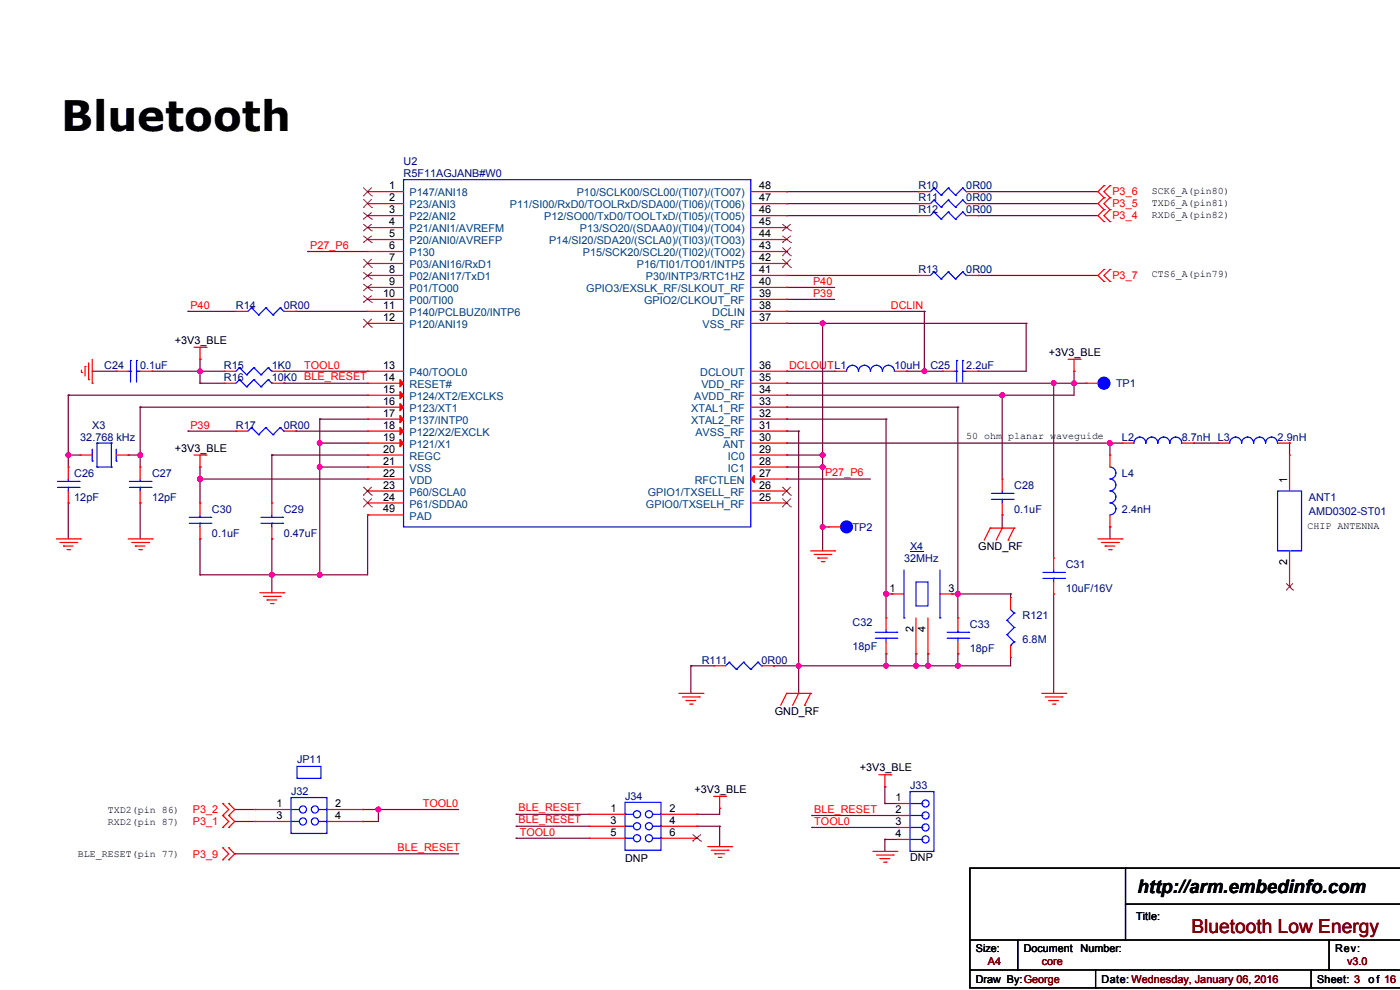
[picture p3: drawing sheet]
<svg xmlns="http://www.w3.org/2000/svg" width="297mm" height="210mm" viewBox="0 0 297 210" stroke-linecap="round" stroke-linejoin="round" font-family="sans-serif">
<g fill="none" stroke="#800040" stroke-width=".25">
<path d="M65.3 53.4h.1M65.3 53.4h12.7M166.9 40.7h.1M166.9 43.2h.1M166.9 45.7h.1M166.9 58.4h.1M166.9 40.7h27.9M166.9 43.2h27.9M166.9 45.7h27.9M166.9 58.4h27.9M207.5 40.7h.1M207.5 43.2h.1"/>
<path d="M207.5 45.7h.1M207.5 58.4h.1M207.5 40.7h25.4M207.5 43.2h25.4M207.5 45.7h25.4M207.5 58.4h25.4M19.6 78.8h.1M19.6 78.8h5M32.3 78.8h.1M32.3 78.8h15.2M39.9 66.1h.1M39.9 66.1h10.1"/>
<path d="M42.4 78.8h.1M42.4 76.2h.1M42.4 76.2v5.1M60.2 78.8h.1M60.2 78.8h17.8M62.7 66.1h.1M62.7 66.1h15.3M166.9 61h.1M166.9 63.5h.1M166.9 78.8h.1M166.9 68.6h.1M166.9 66.1h.1"/>
<path d="M166.9 66.1h29.2M166.9 78.8h10.1M166.9 61h10.1M166.9 63.5h10.1M166.9 68.6h50.8M174.5 68.6h.1M174.5 68.6v48.3M192.3 78.8h.1M192.3 78.8h7.6M196.1 66.1h.1M196.1 78.8h.1M196.1 66.1v12.7"/>
<path d="M207.5 78.8h.1M217.7 68.6h.1M217.7 68.6v10.2h-10.2M227.8 78.8h.1M227.8 78.8v5h-60.9M14.5 83.8h.1M14.5 96.5h.1M14.5 83.8h63.5M14.5 83.8v15.3M14.5 96.5h2.5M27.2 96.5h.1M27.2 96.5h2.5"/>
<path d="M29.7 86.4h.1M29.7 96.5h.1M29.7 86.4h48.3M29.7 86.4v12.7M39.9 91.5h.1M39.9 91.5h10.1M42.4 81.3h.1M42.4 99.1h.1M42.4 81.3h5.1M42.4 99.1v7.6M57.7 96.5h.1M57.7 96.5v10.2"/>
<path d="M57.7 96.5h20.3M60.2 81.3h.1M60.2 81.3h17.8M62.7 91.5h.1M62.7 91.5h15.3M67.8 88.9h.1M67.8 94h.1M67.8 99.1h.1M67.8 88.9h10.2M67.8 88.9v33M67.8 94h10.2M67.8 99.1h10.2"/>
<path d="M166.9 81.3h.1M166.9 83.8h.1M166.9 88.9h.1M166.9 86.4h.1M166.9 94h.1M166.9 96.5h.1M166.9 99.1h.1M166.9 91.5h.1M166.9 81.3h63.5M166.9 86.4h36.3M166.9 96.5h7.6M166.9 88.9h21.1"/>
<path d="M166.9 94h71.1M166.9 99.1h7.6M166.9 91.5h2.5M169.4 91.5h.1M169.4 91.5v55.6M174.5 96.5h.1M174.5 99.1h.1M188 88.9h.1M188 88.9v42.2M203.2 86.4h.1M203.2 86.4v44.7M212.6 83.8h.1"/>
<path d="M212.6 83.8v17.8M223.5 81.3h.1M223.5 81.3v37.1M227.8 81.3h.1M235.5 94h.1M235.5 94v2.5M253.2 94h.1M253.2 94h5.1M273.6 94h.1M273.6 94v2.5M14.5 106.7h.1M14.5 106.7v7.6"/>
<path d="M29.7 106.7h.1M29.7 106.7v7.6M42.4 101.6h.1M42.4 114.3h.1M42.4 114.3v7.6M42.4 101.6h35.6M57.7 114.3h.1M57.7 114.3v11.4M78 109.2h.1M78 109.2v12.7h-35.6M166.9 101.6h.1M166.9 101.6h17.8"/>
<path d="M174.5 111.8h.1M174.5 111.8h1.3M212.6 109.2h.1M212.6 109.2v2.8M235.5 111.8h.1M235.5 111.8v2.5M42.4 121.9h.1M57.7 121.9h.1M67.8 121.9h.1M188 138.7h.1M188 126h.1M188 138.7v2.5"/>
<path d="M188 126h1.2M194.3 138.7h.1M194.3 138.7v2.5M196.9 138.7h.1M196.9 138.7v2.5M201.9 126h.1M201.9 126h12.5M203.2 126h.1M203.2 138.7h.1M203.2 138.7v2.5M214.4 126h.1M214.4 139.5h.1"/>
<path d="M214.4 139.5v1.7h-50.3M214.4 126v.8M223.5 126v21.1M146.6 141.2h.1M146.6 141.2h4.8M146.6 141.2v5.9M164.1 141.2h.1M169.4 141.2h.1M188 141.2h.1M194.3 141.2h.1M196.9 141.2h.1M203.2 141.2h.1"/>
<path d="M223.5 147.1h.1M49.8 171.7h.1M49.8 174.3h.1M49.8 171.7h4.3M49.8 174.3h4.3M77 171.7h.1M77 174.3h.1M77 171.7h20.3M80.3 171.7h.1M80.3 171.7v2.6h-3.3M109.5 172.7h.1M109.5 177.8h.1"/>
<path d="M109.5 175.3h.1M109.5 172.7h15.5M109.5 177.8h15.5M109.5 175.3h15.5M147.8 172.7h.1M147.8 175.3h.1M147.8 175.3h4.9M152.7 171.5h.1M152.7 175.3h.1M152.7 171.5v1.2h-4.9M152.7 175.3v4.3M172.2 173h.1"/>
<path d="M172.2 175.5h.1M172.2 173h18.3M172.2 175.5h18.3M187.7 178.1h.1M187.7 170.4h.1M187.7 166.9h.1M187.7 178.1h2.8M187.7 170.4h2.8M187.7 166.9v3.5M187.7 178.1v2.5M49.8 181.1h.1M49.8 181.1h47.5"/>
</g>
<g fill="#f0f" stroke="#f0f" stroke-width=".25">
<circle cx="42.4" cy="78.7" r=".5"/>
<circle cx="42.4" cy="101.6" r=".5"/>
<circle cx="67.8" cy="94" r=".5"/>
<circle cx="57.7" cy="121.9" r=".5"/>
<circle cx="196.1" cy="78.7" r=".5"/>
<circle cx="227.8" cy="81.3" r=".5"/>
<circle cx="188" cy="126" r=".5"/>
<circle cx="203.2" cy="126" r=".5"/>
<circle cx="194.3" cy="141.2" r=".5"/>
<circle cx="235.5" cy="94" r=".5"/>
<circle cx="212.6" cy="83.8" r=".5"/>
<circle cx="223.5" cy="81.3" r=".5"/>
<circle cx="174.5" cy="96.5" r=".5"/>
<circle cx="174.5" cy="68.6" r=".5"/>
<circle cx="174.5" cy="111.8" r=".5"/>
<circle cx="174.5" cy="99.1" r=".5"/>
<circle cx="196.9" cy="141.2" r=".5"/>
<circle cx="203.2" cy="141.2" r=".5"/>
<circle cx="14.5" cy="96.5" r=".5"/>
<circle cx="29.7" cy="96.5" r=".5"/>
<circle cx="67.8" cy="121.9" r=".5"/>
<circle cx="67.8" cy="99.1" r=".5"/>
<circle cx="169.4" cy="141.2" r=".5"/>
<circle cx="80.3" cy="171.7" r=".5"/>
<circle cx="188" cy="141.2" r=".5"/>
</g>
<g fill="none" stroke="#f00" stroke-width=".25">
<path d="M234.2 39.4h.1M234.2 39.4l-1.3 1.3 1.3 1.2M235.5 39.4h.1M235.5 39.4l-1.3 1.3 1.3 1.2M78 40.7h.1M78 43.2h.1M78 45.7h.1M78 48.3h.1M78 50.8h.1M78 53.4h.1M78 55.9h.1M78 58.4h.1"/>
<path d="M78 45.7h7.6M78 58.4h7.6M78 40.7h7.6M78 43.2h7.6M78 48.3h7.6M78 50.8h7.6M78 53.4h7.6M78 55.9h7.6M159.3 45.7h7.6M159.3 58.4h7.6M159.3 40.7h7.6M159.3 43.2h7.6"/>
<path d="M159.3 48.3h7.6M159.3 50.8h7.6M159.3 53.4h7.6M159.3 55.9h7.6M166.9 58.4h.1M166.9 55.9h.1M166.9 53.4h.1M166.9 50.8h.1M166.9 48.3h.1M166.9 45.7h.1M166.9 43.2h.1M166.9 40.7h.1"/>
<path d="M194.8 45.7h.1M194.8 58.4h.1M194.8 43.2h.1M194.8 40.7h.1M194.8 45.7h2.6M194.8 58.4h2.6M194.8 40.7h2.6M194.8 43.2h2.6M205 45.7h2.5M205 58.4h2.5M205 40.7h2.5M205 43.2h2.5"/>
<path d="M207.5 45.7h.1M207.5 58.4h.1M207.5 43.2h.1M207.5 40.7h.1M234.2 41.9h.1M234.2 44.5h.1M234.2 47h.1M234.2 57.2h.1M234.2 59.7h.1M234.2 44.5l-1.3 1.2 1.3 1.3M234.2 41.9l-1.3 1.3 1.3 1.3M234.2 57.2l-1.3 1.2 1.3 1.3"/>
<path d="M235.5 41.9h.1M235.5 47h.1M235.5 44.5h.1M235.5 59.7h.1M235.5 57.2h.1M235.5 44.5l-1.3 1.2 1.3 1.3M235.5 41.9l-1.3 1.3 1.3 1.3M235.5 57.2l-1.3 1.2 1.3 1.3M17.3 79h.1M17.3 78.5v.5M18 77.7h.1M18 77.7v2.1"/>
<path d="M18.8 77v3.5M19.6 76.2v5.1M24.6 78.8h.1M24.6 78.8h2.6M29.7 78.8h2.6M32.3 78.8h.1M41.2 73.7h2.5M42.4 76.2h.1M42.4 73.7v2.5M43.7 73.7h.1M47.5 78.8h.1M47.5 78.8h2.5"/>
<path d="M50 66.1h.1M50 66.1h2.6M57.7 78.8h2.5M60.2 78.8h.1M60.2 66.1h2.5M62.7 66.1h.1M78 61h.1M78 63.5h.1M78 66.1h.1M78 68.6h.1M78 78.8h.1M78 66.1h7.6"/>
<path d="M78 78.8h7.6M78 61h7.6M78 63.5h7.6M78 68.6h7.6M159.3 66.1h7.6M159.3 78.8h7.6M159.3 61h7.6M159.3 63.5h7.6M159.3 68.6h7.6M166.9 78.8h.1M166.9 68.6h.1M166.9 66.1h.1"/>
<path d="M166.9 63.5h.1M166.9 61h.1M177 78.8h.1M177 78.8h2.6M189.7 78.8h2.6M192.3 78.8h.1M199.9 78.8h.1M199.9 78.8h2.5M205 78.8h2.5M207.5 78.8h.1M226.6 76.2h2.5M227.8 78.8h.1"/>
<path d="M227.8 76.2v2.6M229.1 76.2h.1M14.5 99.1h.1M14.5 99.1v2.5M17 96.5h.1M17 96.5h2.6M18.8 80.5h.1M19.6 81.3h.1M24.6 96.5h2.6M27.2 96.5h.1M29.7 99.1h.1M29.7 99.1v2.5"/>
<path d="M41.2 96.5h2.5M42.4 99.1h.1M42.4 96.5v2.6M43.7 96.5h.1M47.5 81.3h.1M47.5 81.3h2.5M50 91.5h.1M50 91.5h2.6M57.7 81.3h2.5M60.2 81.3h.1M60.2 91.5h2.5M62.7 91.5h.1"/>
<path d="M78 81.3h.1M78 83.8h.1M78 86.4h.1M78 88.9h.1M78 91.5h.1M78 94h.1M78 96.5h.1M78 99.1h.1M78 96.5h7.6M78 91.5h7.6M78 81.3h7.6M78 83.8h7.6"/>
<path d="M78 86.4h7.6M78 88.9h7.6M78 94h7.6M78 99.1h7.6M159.3 96.5h7.6M159.3 91.5h7.6M159.3 81.3h7.6M159.3 83.8h7.6M159.3 86.4h7.6M159.3 88.9h7.6M159.3 94h7.6M159.3 99.1h7.6"/>
<path d="M166.9 99.1h.1M166.9 96.5h.1M166.9 94h.1M166.9 91.5h.1M166.9 88.9h.1M166.9 86.4h.1M166.9 83.8h.1M166.9 81.3h.1M230.4 81.3h.1M230.4 81.3h2.5M235.5 96.5h.1M235.5 96.5v2.6"/>
<path d="M238 94h.1M238 94h2.5M250.7 94h2.5M253.2 94h.1M258.3 94h.1M258.3 94h2.6M271 94h2.6M273.6 96.5h.1M273.6 94h.1M273.6 96.5v7.7M11.9 114.3h5.1M12.7 115.1h3.6"/>
<path d="M13.5 115.8h.1M13.5 115.8h2M14.2 116.6h.5M14.5 106.7h.1M14.5 104.2v2.5M14.7 116.6h.1M16.3 115.1h.1M17 114.3h.1M27.2 114.3h5.1M28 115.1h3.5M28.7 115.8h.1M28.7 115.8h2"/>
<path d="M29.5 116.6h.5M29.7 106.7h.1M29.7 104.2v2.5M30 116.6h.1M31.5 115.1h.1M32.3 114.3h.1M42.4 106.7h.1M42.4 114.3h.1M42.4 106.7v2.5M42.4 111.8v2.5M57.7 106.7h.1M57.7 114.3h.1"/>
<path d="M57.7 106.7v2.5M57.7 111.8v2.5M78 101.6h.1M78 104.2h.1M78 106.7h.1M78 109.2h.1M78 101.6h7.6M78 104.2h7.6M78 106.7h7.6M78 109.2h7.6M159.3 101.6h7.6M159.3 104.2h7.6"/>
<path d="M159.3 106.7h7.6M166.9 106.7h.1M166.9 104.2h.1M166.9 101.6h.1M172 116.9h5M172.7 117.6h3.6M173.5 118.4h.1M173.5 118.4h2M174.3 119.1h.5M174.8 119.1h.1M175.8 111.8h.1M175.8 111.8h2.5"/>
<path d="M176.3 117.6h.1M177 116.9h.1M210.1 112h.1M210.1 112l-1.3 2.6M210.1 112h5M212.6 112h.1M212.6 101.6h.1M212.6 109.2h.1M212.6 112l-1.3 2.6M212.6 101.6v2.6M212.6 106.7v2.5M213.9 114.6h.1"/>
<path d="M215.1 112h.1M215.1 112l-1.2 2.6M223.5 118.4h.1M223.5 118.4v2.5M232.9 114.3h5.1M233.7 115.1h3.5M234.5 115.8h.1M234.5 115.8h2M235.2 116.6h.5M235.5 111.8h.1M235.5 109.2v2.6M235.7 116.6h.1"/>
<path d="M237.2 115.1h.1M238 114.3h.1M273.6 116.9v7.6M55.1 125.7h5.1M55.9 126.5h3.5M56.7 127.3h.1M56.7 127.3h2M57.4 128h.5M57.9 128h.1M59.4 126.5h.1M60.2 125.7h.1M188 131.1h.1"/>
<path d="M188 138.7h.1M188 131.1v2.5M188 136.2v2.5M189.2 126h.1M189.2 126h2.6M194.3 138.7h.1M194.3 131.1v7.6M196.9 138.7h.1M196.9 131.1v7.6M199.4 126h2.5M201.9 126h.1M203.2 131.1h.1"/>
<path d="M203.2 138.7h.1M203.2 131.1v2.5M203.2 136.2v2.5M214.4 126.8h.1M214.4 139.5h.1M214.4 126.8v2.5M214.4 136.9v2.6M223.5 126h.1M223.5 123.5v2.5M273.6 124.5h.1M144 147.1h5.1M144.8 147.8h3.5"/>
<path d="M145.6 148.6h.1M145.6 148.6h2M146.3 149.4h.5M146.8 149.4h.1M148.3 147.8h.1M149.1 147.1h.1M151.4 141.2h.1M151.4 141.2h2.5M161.6 141.2h2.5M164.1 141.2h.1M166.9 147.1h.1M166.9 147.1l-1.3 2.5"/>
<path d="M166.9 147.1h5.1M169.4 147.1h.1M169.4 147.1l-1.2 2.5M170.7 149.6h.1M172 147.1h.1M172 147.1l-1.3 2.5M221 147.1h5.1M221.8 147.8h3.5M222.5 148.6h.1M222.5 148.6h2M223.3 149.4h.5M223.8 149.4h.1"/>
<path d="M225.3 147.8h.1M226.1 147.1h.1M47.3 170.4h.1M47.3 173h.1M47.3 175.5h.1M47.3 179.8h.1M47.3 170.4l1.2 1.3-1.2 1.3M47.3 173l1.2 1.3-1.2 1.2M47.3 179.8l1.2 1.3-1.2 1.3M48.5 173h.1M48.5 170.4h.1M48.5 175.5h.1"/>
<path d="M48.5 179.8h.1M48.5 170.4l1.3 1.3-1.3 1.3M48.5 173l1.3 1.3-1.3 1.2M48.5 179.8l1.3 1.3-1.3 1.3M54.1 171.7h.1M54.1 174.3h.1M54.1 171.7h7.6M54.1 174.3h7.6M69.4 171.7h7.6M69.4 174.3h7.6M77 171.7h.1M77 174.3h.1"/>
<path d="M125 172.7h.1M125 175.3h.1M125 177.8h.1M125 172.7h7.6M125 175.3h7.6M125 177.8h7.6M140.2 172.7h7.6M140.2 175.3h7.6M140.2 177.8h7.6M147.8 172.7h.1M147.8 175.3h.1M147.8 177.8h.1"/>
<path d="M150.1 179.6h5.1M151.4 168.9h2.5M152.7 171.5h.1M152.7 168.9v2.6M153.9 168.9h.1M155.2 179.6h.1M186.4 164.3h2.6M187.7 166.9h.1M187.7 164.3v2.6M189 164.3h.1M190.5 170.4h.1M190.5 173h.1"/>
<path d="M190.5 175.5h.1M190.5 178.1h.1M190.5 170.4h2.6M190.5 173h2.6M190.5 175.5h2.6M190.5 178.1h2.6M47.3 182.4h.1M48.5 182.4h.1M150.9 180.4h3.5M151.6 181.1h.1M151.6 181.1h2.1M152.4 181.9h.5"/>
<path d="M152.9 181.9h.1M154.4 180.4h.1M185.2 180.6h5.1M185.9 181.4h3.6M186.7 182.1h.1M186.7 182.1h2M187.5 182.9h.5M188 182.9h.1M189.5 181.4h.1M190.3 180.6h.1"/>
</g>
<g fill="none" stroke="#000" stroke-width=".25">
<path d="M205.8 199.4h91.2M215.9 199.4v6.4M238.8 184.2h.1M238.8 184.2v15.2M238.8 191.8h58.2M282 199.4v6.4M297 184.2h-91.2v25.4h91.2M205.8 205.8h.1M205.8 205.8h91.2M215.9 205.8h.1M232.4 209.6h.1M232.4 205.8v3.8"/>
<path d="M278.1 209.6h.1M278.1 205.8v3.8M282 205.8h.1"/>
</g>
<g fill="none" stroke="#00f" stroke-width=".25">
<path d="M85.6 38.1h73.7v73.7h-73.7zM198.1 39.9h.1M198.1 39.9l-.7 .8M198.1 39.9l1.6 1.5M201.2 39.9h.1M201.2 39.9l-1.5 1.5M201.2 39.9l1.5 1.5M204.2 39.9h.1M204.2 39.9l-1.5 1.5M204.2 39.9l.8 .8M198.1 45h.1M198.1 57.7h.1"/>
<path d="M198.1 42.4h.1M198.1 45l-.7 .7M198.1 45l1.6 1.5M198.1 57.7l-.7 .7M198.1 57.7l1.6 1.5M198.1 42.4l-.7 .8M198.1 42.4l1.6 1.6M199.7 46.5h.1M199.7 59.2h.1M199.7 44h.1M199.7 41.4h.1M201.2 45h.1"/>
<path d="M201.2 57.7h.1M201.2 42.4h.1M201.2 45l-1.5 1.5M201.2 45l1.5 1.5M201.2 57.7l-1.5 1.5M201.2 57.7l1.5 1.5M201.2 42.4l-1.5 1.6M201.2 42.4l1.5 1.6M202.7 46.5h.1M202.7 59.2h.1M202.7 44h.1M202.7 41.4h.1"/>
<path d="M204.2 45h.1M204.2 57.7h.1M204.2 42.4h.1M204.2 45l-1.5 1.5M204.2 45l.8 .7M204.2 57.7l-1.5 1.5M204.2 57.7l.8 .7M204.2 42.4l-1.5 1.6M204.2 42.4l.8 .8M205 45.7h.1M205 58.4h.1M205 43.2h.1"/>
<path d="M205 40.7h.1M27.2 78.8h.5M27.7 78.8h.1M27.7 76.5h.1M27.7 76.5v4.5M29 76.5h.1M29 78.8h.1M29 78.8h.7M29 76.5v4.5M50.8 78h.1M50.8 78l-.8 .8M50.8 78l1.5 1.5"/>
<path d="M52.3 79.5h.1M53.4 65.3h.1M53.4 65.3l-.8 .8M53.4 65.3l1.5 1.5M53.9 78h.1M53.9 78l-1.6 1.5M53.9 78l1.5 1.5M54.9 66.8h.1M55.4 79.5h.1M56.4 65.3h.1M56.4 65.3l-1.5 1.5M56.4 65.3l1.5 1.5"/>
<path d="M56.9 78h.1M56.9 78l-1.5 1.5M56.9 78l.8 .8M57.7 78.8h.1M57.9 66.8h.1M59.4 65.3h.1M59.4 65.3l-1.5 1.5M59.4 65.3l.8 .8M60.2 66.1h.1M179.6 78.8v-.1a1.27 1.27 0 0 1 1.3-1.2 1.26 1.26 0 0 1 1.2 1.3v-.1a1.27 1.27 0 0 1 1.3-1.2 1.26 1.26 0 0 1 1.3 1.3v-.1a1.27 1.27 0 0 1 1.3-1.2h-.1a1.26 1.26 0 0 1 1.3 1.3v-.1a1.27 1.27 0 0 1 1.3-1.2 1.26 1.26 0 0 1 1.2 1.3M202.4 78.8h.6M203 78.8h.1"/>
<path d="M203 76.5h.1M203 76.5v4.5M204.2 76.5h.1M204.2 78.8h.1M204.2 78.8h.8M204.2 76.5v4.5M19.6 97.8h.1M19.6 95.3v2.5M20.6 99.1h.1M20.6 94h.1M20.6 94v5.1M20.6 99.1h3"/>
<path d="M20.6 94h3M23.6 99.1h.1M23.6 94h.1M23.6 94v5.1M24.6 97.8h.1M24.6 95.3v2.5M50.8 80.5h.1M50.8 80.5l-.8 .8M50.8 80.5l1.5 1.6M52.3 82.1h.1M53.4 90.7h.1M53.4 90.7l-.8 .8"/>
<path d="M53.4 90.7l1.5 1.5M53.9 80.5h.1M53.9 80.5l-1.6 1.6M53.9 80.5l1.5 1.6M54.9 92.2h.1M55.4 82.1h.1M56.4 90.7h.1M56.4 90.7l-1.5 1.5M56.4 90.7l1.5 1.5M56.9 80.5h.1M56.9 80.5l-1.5 1.6M56.9 80.5l.8 .8"/>
<path d="M57.7 81.3h.1M57.9 92.2h.1M59.4 90.7h.1M59.4 90.7l-1.5 1.5M59.4 90.7l.8 .8M60.2 91.5h.1M235.5 99.1a1.26 1.26 0 0 1 1.2 1.3v-.1a1.26 1.26 0 0 1-1.2 1.3 1.28 1.28 0 0 1 1.2 1.3 1.26 1.26 0 0 1-1.2 1.2 1.28 1.28 0 0 1 1.2 1.3 1.26 1.26 0 0 1-1.2 1.3M240.5 94a1.27 1.27 0 0 1 1.3-1.3 1.26 1.26 0 0 1 1.3 1.3 1.27 1.27 0 0 1 1.3-1.3 1.26 1.26 0 0 1 1.2 1.3 1.27 1.27 0 0 1 1.3-1.3 1.26 1.26 0 0 1 1.3 1.3 1.27 1.27 0 0 1 1.3-1.3h-.1a1.26 1.26 0 0 1 1.3 1.3M260.9 94a1.27 1.27 0 0 1 1.3-1.3h-.1a1.26 1.26 0 0 1 1.3 1.3M263.4 94a1.27 1.27 0 0 1 1.3-1.3 1.26 1.26 0 0 1 1.2 1.3M265.9 94a1.27 1.27 0 0 1 1.3-1.3 1.26 1.26 0 0 1 1.3 1.3 1.27 1.27 0 0 1 1.3-1.3 1.26 1.26 0 0 1 1.2 1.3M12.2 103.4h4.6"/>
<path d="M12.2 102.1h4.6M14.5 102.1h.1M14.5 103.4h.1M14.5 101.6v.5M14.5 103.4v.8M16.8 103.4h.1M16.8 102.1h.1M27.4 103.4h4.6M27.4 102.1h4.6M29.7 102.1h.1M29.7 103.4h.1M29.7 101.6v.5"/>
<path d="M29.7 103.4v.8M32 103.4h.1M32 102.1h.1M40.1 111h4.6M40.1 109.7h4.6M42.4 109.7h.1M42.4 111h.1M42.4 109.2v.5M42.4 111v.8M44.7 111h.1M44.7 109.7h.1M55.4 111h4.6"/>
<path d="M55.4 109.7h4.6M57.7 109.7h.1M57.7 111h.1M57.7 109.2v.5M57.7 111v.8M60 111h.1M60 109.7h.1M210.3 105.9h4.6M210.3 104.7h4.6M212.6 104.7h.1M212.6 105.9h.1M212.6 104.2v.5"/>
<path d="M212.6 105.9v.8M214.9 105.9h.1M214.9 104.7h.1M235.5 106.7a1.26 1.26 0 0 1 1.2 1.3 1.26 1.26 0 0 1-1.2 1.2M271 104.2h5.1v12.7h-5.1zM185.7 135.4h4.6M185.7 134.1h4.6M188 134.1h.1M188 135.4h.1M188 133.6v.5M188 135.4v.8M190.3 135.4h.1"/>
<path d="M190.3 134.1h.1M191.8 131.1h.1M191.8 120.9v10.2M194.3 123.5h2.6v5h-2.6zM199.4 131.1h.1M199.4 120.9v10.2M200.9 135.4h4.6M200.9 134.1h4.6M203.2 134.1h.1M203.2 135.4h.1M203.2 133.6v.5M203.2 135.4v.8"/>
<path d="M205.5 135.4h.1M205.5 134.1h.1M213.6 131.6h.1M213.6 134.6h.1M213.6 131.6l1.5 1.5M213.6 134.6l1.5 1.6M214.4 136.9h.1M214.4 129.3l.7 .8M215.1 130.1h.1M215.1 133.1h.1M215.1 136.2h.1M215.1 130.1l-1.5 1.5"/>
<path d="M215.1 133.1l-1.5 1.5M215.1 136.2l-.7 .7M221.2 122.7h4.6M221.2 121.4h4.6M223.5 121.4h.1M223.5 122.7h.1M223.5 120.9v.5M223.5 122.7v.8M225.8 122.7h.1M225.8 121.4h.1M154.7 140.5h.1M154.7 140.5l-.8 .7"/>
<path d="M154.7 140.5l1.5 1.5M156.2 142h.1M157.7 140.5h.1M157.7 140.5l-1.5 1.5M157.7 140.5l1.6 1.5M159.3 142h.1M160.8 140.5h.1M160.8 140.5l-1.5 1.5M160.8 140.5l.8 .7M161.6 141.2h.1M61.7 169.2h7.7v7.6h-7.7zM61.7 171.7h.1"/>
<path d="M61.7 174.3h.1M61.7 171.7h1.8M61.7 174.3h1.8M63 162.6h5.1v2.5h-5.1zM67.6 171.7h1.8M67.6 174.3h1.8M69.4 174.3h.1M69.4 171.7h.1M132.6 170.2h7.6v10.2h-7.6zM132.6 172.7h.1M132.6 175.3h.1M132.6 177.8h.1"/>
<path d="M132.6 172.7h1.8M132.6 175.3h1.8M132.6 177.8h1.8M138.4 172.7h1.8M138.4 175.3h1.8M138.4 177.8h1.8M140.2 175.3h.1M140.2 172.7h.1M140.2 177.8h.1M193.1 167.9h5v12.7h-5zM193.1 170.4h2.5M193.1 173h2.5"/>
<path d="M193.1 175.5h2.5M193.1 178.1h2.5M195.6 170.4h.1M195.6 173h.1M195.6 175.5h.1M195.6 178.1h.1"/>
<circle cx="64.3" cy="171.7" r=".76"/>
<circle cx="64.3" cy="174.2" r=".76"/>
<circle cx="66.8" cy="171.7" r=".76"/>
<circle cx="66.8" cy="174.2" r=".76"/>
<circle cx="135.1" cy="172.7" r=".76"/>
<circle cx="135.1" cy="177.8" r=".76"/>
<circle cx="135.1" cy="175.3" r=".76"/>
<circle cx="137.7" cy="172.7" r=".76"/>
<circle cx="137.7" cy="175.3" r=".76"/>
<circle cx="137.7" cy="177.8" r=".76"/>
<circle cx="196.3" cy="173" r=".76"/>
<circle cx="196.3" cy="170.4" r=".76"/>
<circle cx="196.3" cy="175.5" r=".76"/>
<circle cx="196.3" cy="178.1" r=".76"/>
</g>
<path d="M193.1 116.9h2.8" fill="none" stroke="#000080" stroke-width=".21"/>
<g fill="#00f" stroke="#00f" stroke-width=".25">
<circle cx="179.6" cy="111.8" r="1.26"/>
<circle cx="234.2" cy="81.3" r="1.26"/>
</g>
<g fill="none" stroke="#804000" stroke-width=".21">
<path d="M77.1 39.8l1.7 1.7M78.8 39.8l-1.7 1.7M77.1 41.5h.1M77.1 44h.1M77.1 46.5h.1M77.1 49h.1M77.1 51.4h.1M77.1 56.7h.1M77.1 59.2h.1M77.1 42.3l1.7 1.7M77.1 45.1l1.7 1.4M77.1 47.5l1.7 1.5"/>
<path d="M77.1 50l1.7 1.4M77.1 55l1.7 1.7M77.1 57.8l1.7 1.4M78.8 41.5h.1M78.8 44h.1M78.8 46.5h.1M78.8 49h.1M78.8 51.4h.1M78.8 56.7h.1M78.8 59.2h.1M78.8 42.3l-1.7 1.7M78.8 45.1l-1.7 1.4"/>
<path d="M78.8 47.5l-1.7 1.5M78.8 50l-1.7 1.4M78.8 55l-1.7 1.7M78.8 57.8l-1.7 1.4M166 56.7h.1M166 54.2h.1M166 51.4h.1M166 49h.1M166 55l1.7 1.7M166 52.5l1.7 1.7M166 50l1.7 1.4M166 47.5l1.7 1.5"/>
<path d="M167.7 56.7h.1M167.7 54.2h.1M167.7 51.4h.1M167.7 49h.1M167.7 55l-1.7 1.7M167.7 52.5l-1.7 1.7M167.7 50l-1.7 1.4M167.7 47.5l-1.7 1.5M77.1 61.7h.1M77.1 64.1h.1M77.1 69.4h.1M77.1 60.2l1.7 1.5"/>
<path d="M77.1 62.7l1.7 1.4M77.1 67.7l1.7 1.7M78.8 61.7h.1M78.8 64.1h.1M78.8 69.4h.1M78.8 60.2l-1.7 1.5M78.8 62.7l-1.7 1.4M78.8 67.7l-1.7 1.7M77.1 105h.1M77.1 107.5h.1M77.1 103.3l1.7 1.7M77.1 105.8l1.7 1.7"/>
<path d="M78.8 105h.1M78.8 107.5h.1M78.8 103.3l-1.7 1.7M78.8 105.8l-1.7 1.7M166 107.5h.1M166 105h.1M166 105.8l1.7 1.7M166 103.3l1.7 1.7M167.7 107.5h.1M167.7 105h.1M167.7 105.8l-1.7 1.7M167.7 103.3l-1.7 1.7"/>
<path d="M272.9 125.2h.1M272.9 123.7l1.4 1.5M274.3 125.2h.1M274.3 123.7l-1.4 1.5M146.9 178.4h.1M146.9 177l1.8 1.4M148.7 178.4h.1M148.7 177l-1.8 1.4"/>
</g>
<g fill="#f00" stroke="#f00" stroke-width=".25">
<path d="M84.8 80.5l.8 .8-.8 .8z"/>
<path d="M84.8 83.1l.8 .7-.8 .8z"/>
<path d="M84.8 85.6l.8 .8-.8 .7z"/>
<path d="M84.8 88.1l.8 .8-.8 .8z"/>
<path d="M84.8 90.7l.8 .8-.8 .7z"/>
<path d="M84.8 93.2l.8 .8-.8 .8z"/>
<path d="M159.3 101.6l.7-.8v1.6z"/>
</g>
<text font-size="8.9" x="13" y="27.7">Bluetooth</text>
<text font-size="4.1" fill="#800000" x="252.7" y="198">Bluetooth Low Energy</text>
<text font-size="3.9" x="241.3" y="189.5">http://arm.embedinfo.com</text>
<g font-size="2.3" fill="#000080">
<text x="85.6" y="35.1">U2</text>
<text x="85.6" y="37.6">R5F11AGJANB#W0</text>
<text x="194.8" y="40.2">R10</text>
<text x="205" y="40.2">0R00</text>
<text x="194.8" y="45.2">R12</text>
<text x="194.8" y="42.7">R11</text>
<text x="205" y="45.2">0R00</text>
<text x="205" y="42.7">0R00</text>
<text x="194.8" y="57.9">R13</text>
<text x="205" y="57.9">0R00</text>
<text x="50.1" y="65.6">R14</text>
<text x="60.2" y="65.6">0R00</text>
<text x="22.1" y="78.3">C24</text>
<text x="29.7" y="78.3">0.1uF</text>
<text x="47.5" y="78.3">R15</text>
<text x="47.5" y="80.8">R16</text>
<text x="57.7" y="78.3">1K0</text>
<text x="57.7" y="80.8">10K0 BLE_RESET</text>
<text x="189.8" y="78.3">10uH</text>
<text x="197.4" y="78.3">C25</text>
<text x="205" y="78.3">2.2uF</text>
<text x="236.8" y="82.1">TP1</text>
<text x="17" y="93.5">32.768 kHz</text>
<text x="19.6" y="91">X3</text>
<text x="50.1" y="91">R17</text>
<text x="60.2" y="91">0R00</text>
<text x="238" y="93.5">L2</text>
<text x="250.7" y="93.5">8.7nH L3</text>
<text x="271" y="93.5">2.9nH</text>
<text x="15.8" y="101.1">C26</text>
<text x="32.3" y="101.1">C27</text>
<text x="238" y="101.1">L4</text>
<text x="15.8" y="106.2">12pF</text>
<text x="32.3" y="106.2">12pF</text>
<text x="215.2" y="103.7">C28</text>
<text x="277.6" y="106.2">ANT1</text>
<text x="45" y="108.7">C30</text>
<text x="45" y="113.8">0.1uF</text>
<text x="60.2" y="108.7">C29</text>
<text x="60.2" y="113.8">0.47uF</text>
<text x="180.9" y="112.6">TP2</text>
<text x="215.2" y="108.7">0.1uF</text>
<text x="238" y="108.7">2.4nH</text>
<text x="277.6" y="109.3">AMD0302-ST01</text>
<text x="191.8" y="119.2">32MHz</text>
<text x="193.1" y="116.6">X4</text>
<text x="226.1" y="120.4">C31</text>
<text x="226.1" y="125.5">10uF/16V</text>
<text x="216.9" y="131.4">R121</text>
<text x="180.9" y="132.9">C32</text>
<text x="180.9" y="138">18pF</text>
<text x="205.8" y="133.1">C33</text>
<text x="216.9" y="136.4">6.8M</text>
<text x="148.9" y="140.7">R111</text>
<text x="161.6" y="140.7">0R00</text>
<text x="205.8" y="138.2">18pF</text>
<text x="63" y="161.8">JP11</text>
<text x="193.1" y="167.4">J33</text>
<text x="61.7" y="168.7">J32</text>
<text x="132.6" y="169.7">J34</text>
</g>
<g font-size="2.3">
<text x="82.6" y="40.1">1</text>
<text x="161.1" y="40.1">48</text>
<text x="82.6" y="42.7">2</text>
<text x="82.6" y="45.2">3</text>
<text x="82.6" y="47.8">4</text>
<text x="161.1" y="47.8">45</text>
<text x="161.1" y="45.2">46</text>
<text x="161.1" y="42.7">47</text>
<text x="82.6" y="50.3">5</text>
<text x="82.6" y="52.8">6</text>
<text x="161.1" y="52.8">43</text>
<text x="161.1" y="50.3">44</text>
<text x="82.6" y="55.4">7</text>
<text x="82.6" y="57.9">8</text>
<text x="161.1" y="57.9">41</text>
<text x="161.1" y="55.4">42</text>
<text x="81.3" y="63">10</text>
<text x="81.3" y="65.5">11</text>
<text x="82.6" y="60.5">9</text>
<text x="161.1" y="65.5">38</text>
<text x="161.1" y="63">39</text>
<text x="161.1" y="60.5">40</text>
<text x="81.3" y="68.1">12</text>
<text x="161.1" y="68.1">37</text>
<text x="37.1" y="72.9">+3V3_BLE</text>
<text x="222.5" y="75.5">+3V3_BLE</text>
<text x="81.3" y="78.2">13</text>
<text x="81.3" y="80.8">14</text>
<text x="81.3" y="83.3">15</text>
<text x="161.1" y="83.3">34</text>
<text x="161.1" y="80.8">35</text>
<text x="161.1" y="78.2">36</text>
<text x="81.3" y="85.9">16</text>
<text x="81.3" y="88.4">17</text>
<text x="161.1" y="88.4">32</text>
<text x="161.1" y="85.9">33</text>
<text x="37.1" y="95.8">+3V3_BLE</text>
<text x="81.3" y="90.9">18</text>
<text x="81.3" y="93.5">19</text>
<text x="161.1" y="93.5">30</text>
<text x="161.1" y="90.9">31</text>
<text x="81.3" y="96">20</text>
<text x="81.3" y="98.6">21</text>
<text x="81.3" y="101.1">22</text>
<text x="161.1" y="101.1">27</text>
<text x="161.1" y="98.6">28</text>
<text x="161.1" y="96">29</text>
<text x="81.3" y="103.6">23</text>
<text x="81.3" y="106.2">24</text>
<text x="161.1" y="106.2">25</text>
<text x="161.1" y="103.6">26</text>
<text x="273.1" y="102.4" transform="rotate(-90 273.1 102.4)">1</text>
<text x="81.3" y="108.7">49</text>
<text x="207.5" y="116.6">GND_RF</text>
<text x="273.1" y="119.9" transform="rotate(-90 273.1 119.9)">2</text>
<text x="188.7" y="125.5">1</text>
<text x="201.2" y="125.5">3</text>
<text x="193.8" y="134.1" transform="rotate(-90 193.8 134.1)">2</text>
<text x="196.4" y="134.1" transform="rotate(-90 196.4 134.1)">4</text>
<text x="164.4" y="151.7">GND_RF</text>
<text x="182.4" y="163.6">+3V3_BLE</text>
<text x="58.7" y="171.2">1</text>
<text x="58.7" y="173.7">3</text>
<text x="71.1" y="171.2">2</text>
<text x="71.1" y="173.7">4</text>
<text x="129.5" y="172.2">1</text>
<text x="142" y="172.2">2</text>
<text x="147.3" y="168.2">+3V3_BLE</text>
<text x="190" y="169.9">1</text>
<text x="190" y="172.5">2</text>
<text x="129.5" y="174.8">3</text>
<text x="129.5" y="177.3">5</text>
<text x="142" y="174.8">4</text>
<text x="142" y="177.3">6</text>
<text x="190" y="175">3</text>
<text x="190" y="177.5">4</text>
<text x="132.6" y="182.9">DNP</text>
<text x="193.1" y="182.7">DNP</text>
<text x="241.1" y="195.1">Title:</text>
<text x="207" y="202">Size:</text>
<text x="217.2" y="202">Document</text>
<text x="229.2" y="202">Number:</text>
<text x="283.2" y="202">Rev:</text>
<text x="207" y="208.6">Draw By:George</text>
<text x="233.7" y="208.6">Date: Wednesday, January 06, 2016</text>
<text x="279.4" y="208.6">Sheet: 3</text>
<text x="290.3" y="208.6">of 16</text>
</g>
<g font-size="2.3" fill="#004080">
<text x="86.9" y="41.7">P147/ANI18</text>
<text x="122.4" y="41.7">P10/SCLK00/SCL00/(TI07)/(TO07)</text>
<text x="86.9" y="44.2">P23/ANI3</text>
<text x="86.9" y="46.8">P22/ANI2</text>
<text x="108.2" y="44.2">P11/SI00/RxD0/TOOLRxD/SDA00/(TI06)/(TO06)</text>
<text x="115.5" y="46.8">P12/SO00/TxD0/TOOLTxD/(TI05)/(TO05)</text>
<text x="86.9" y="49.3">P21/ANI1/AVREFM</text>
<text x="86.9" y="51.8">P20/ANI0/AVREFP</text>
<text x="116.5" y="51.8">P14/SI20/SDA20/(SCLA0)/(TI03)/(TO03)</text>
<text x="123" y="49.3">P13/SO20/(SDAA0)/(TI04)/(TO04)</text>
<text x="86.9" y="54.4">P130</text>
<text x="86.9" y="56.9">P03/ANI16/RxD1</text>
<text x="86.9" y="59.5">P02/ANI17/TxD1</text>
<text x="123.6" y="54.4">P15/SCK20/SCL20/(TI02)/(TO02)</text>
<text x="135.1" y="56.9">P16/TI01/TO01/INTP5</text>
<text x="137" y="59.5">P30/INTP3/RTC1HZ</text>
<text x="86.9" y="62">P01/TO00</text>
<text x="86.9" y="64.5">P00/TI00</text>
<text x="124.4" y="62">GPIO3/EXSLK_RF/SLKOUT_RF</text>
<text x="136.7" y="64.5">GPIO2/CLKOUT_RF</text>
<text x="86.9" y="67.1">P140/PCLBUZ0/INTP6</text>
<text x="86.9" y="69.6">P120/ANI19</text>
<text x="149.1" y="69.6">VSS_RF</text>
<text x="151.1" y="67.1">DCLIN</text>
<text x="86.9" y="79.8">P40/TOOL0</text>
<text x="86.9" y="82.3">RESET#</text>
<text x="148.5" y="79.8">DCLOUT</text>
<text x="148.8" y="82.3">VDD_RF</text>
<text x="86.9" y="84.9">P124/XT2/EXCLKS</text>
<text x="86.9" y="87.4">P123/XT1</text>
<text x="86.9" y="89.9">P137/INTP0</text>
<text x="146.6" y="89.9">XTAL2_RF</text>
<text x="146.6" y="87.4">XTAL1_RF</text>
<text x="147.3" y="84.9">AVDD_RF</text>
<text x="86.9" y="92.5">P122/X2/EXCLK</text>
<text x="86.9" y="95">P121/X1</text>
<text x="147.5" y="92.5">AVSS_RF</text>
<text x="153.4" y="95">ANT</text>
<text x="86.9" y="97.6">REGC</text>
<text x="86.9" y="100.1">VSS</text>
<text x="154.4" y="100.1">IC1</text>
<text x="154.4" y="97.6">IC0</text>
<text x="86.9" y="102.6">VDD</text>
<text x="86.9" y="105.2">P60/SCLA0</text>
<text x="86.9" y="107.7">P61/SDDA0</text>
<text x="137" y="107.7">GPIO0/TXSELH_RF</text>
<text x="137.4" y="105.2">GPIO1/TXSELL_RF</text>
<text x="147.4" y="102.6">RFCTLEN</text>
<text x="86.9" y="110.3">PAD</text>
</g>
<g font-size="2.3" fill="#f00">
<text x="236" y="41.4">P3_6</text>
<text x="236" y="46.5">P3_4</text>
<text x="236" y="44">P3_5</text>
<text x="65.8" y="52.7">P27_P6</text>
<text x="236" y="59.2">P3_7</text>
<text x="40.4" y="65.5">P40</text>
<text x="172.5" y="60.5">P40</text>
<text x="172.5" y="63">P39</text>
<text x="189" y="65.5">DCLIN</text>
<text x="64.5" y="78.2">TOOL0</text>
<text x="167.4" y="78.2">DCLOUTL1</text>
<text x="40.4" y="90.9">P39</text>
<text x="175" y="101">P27_P6</text>
<text x="40.9" y="172.5">P3_2</text>
<text x="89.7" y="171.2">TOOL0</text>
<text x="110" y="172.1">BLE_RESET</text>
<text x="172.7" y="172.4">BLE_RESET</text>
<text x="40.9" y="175">P3_1</text>
<text x="110" y="174.7">BLE_RESET</text>
<text x="110.3" y="177.3">TOOL0</text>
<text x="172.7" y="175">TOOL0</text>
<text x="40.9" y="181.9">P3_9</text>
<text x="84.3" y="180.5">BLE_RESET</text>
</g>
<g font-size="2.3" fill="#800000">
<text x="209.6" y="204.8">A4</text>
<text x="221" y="204.8">core</text>
<text x="285.8" y="204.8">v3.0</text>
</g>
<g font-size="2.1">
<text x="244.4" y="41.1">SCK6_A(pin80)</text>
<text x="244.4" y="43.6">TXD6_A(pin81)</text>
<text x="244.4" y="46.2">RXD6_A(pin82)</text>
<text x="244.4" y="58.9">CTS6_A(pin79)</text>
<text x="205" y="93.1">50 ohm planar waveguide</text>
<text x="277.4" y="112.2">CHIP ANTENNA</text>
<text x="22.9" y="172.4">TXD2(pin 86)</text>
<text x="22.9" y="174.9">RXD2(pin 87)</text>
<text x="16.5" y="181.8">BLE_RESET(pin 77)</text>
</g>
</svg>
